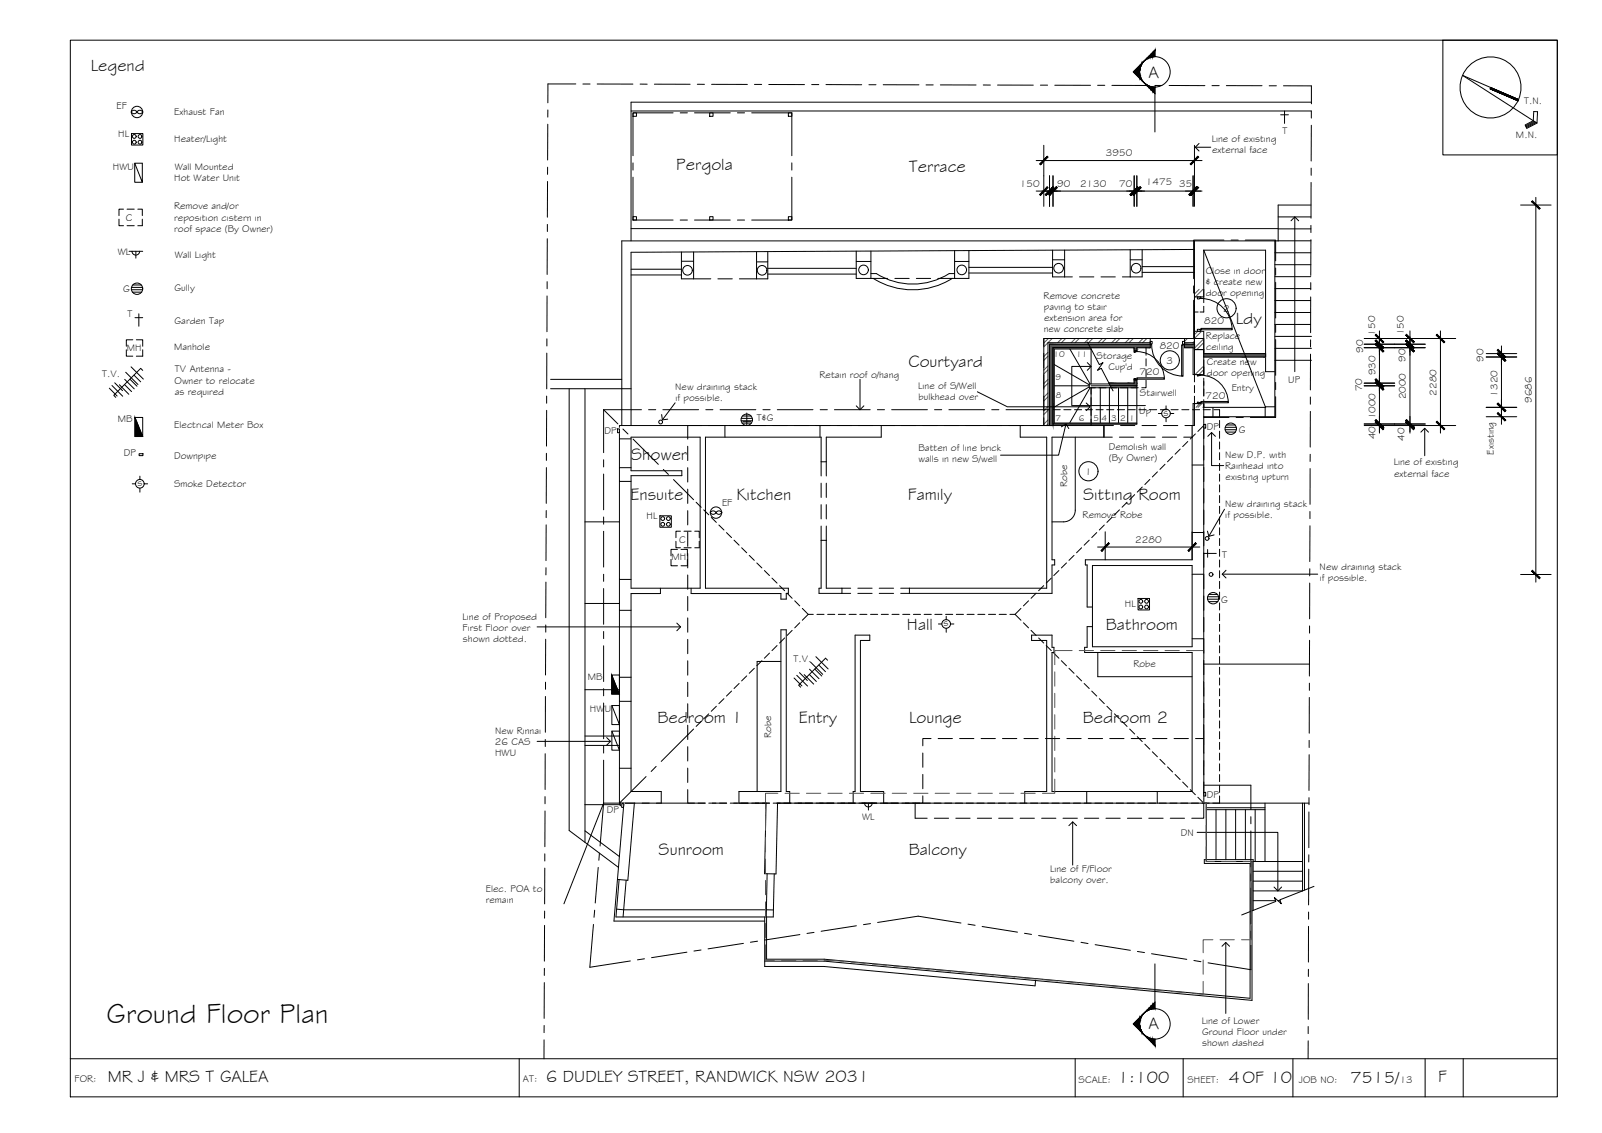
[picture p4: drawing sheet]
<svg xmlns="http://www.w3.org/2000/svg" width="420mm" height="297mm" viewBox="0 0 420 297" stroke-linecap="round" stroke-linejoin="round" font-family="sans-serif">
<!-- layer: BORDER -->
<g fill="none" stroke="#000" stroke-width=".26">
<path d="M18.4 10.5h390v277.1h-390zM378.4 10.5h30v30.1h-30zM390.8 23.3l7.3 3.2M398.3 26.1l-14.7-6.3 19.5 12.5 .2-3-1-.1-.2 2.5-2.1 1.1 .4 .8 2.7-1.3M402.4 31.8l-2.3 1.2M402.6 32l-2.4 1.2M402.9 32.1l-2.6 1.3M18.4 277.6h390M136.2 277.6v10M282 277.6v10M310.3 277.6v10M339.1 277.6v10"/>
<path d="M373.8 277.6v10M383.8 277.6v10"/>
<circle cx="390.9" cy="22.9" r="8"/>
</g>
<!-- layer: EXISTING -->
<g fill="none" stroke="#000" stroke-width=".26">
<path d="M165.5 29.1h178.4M166 29.6h.9v.9h-.9zM186.1 29.6h.9v.9h-.9zM206.8 29.6h.9v.9h-.9zM343.9 26.8h-178.4v36.4M165.5 59.9h169.7M166 56.8h.9v.9h-.9zM186.1 56.8h.9v.9h-.9zM206.8 56.8h.9v.9h-.9zM335.2 56.9h8.6M343.8 53.8h-8.6v9.4M165.5 72.1h13.2"/>
<path d="M165.5 70.6h13.2M178.7 66.1v7h7.7M178.7 68.5h3.2M181.9 66.1v7M188.3 73.1h3.8M198.4 66v7.1M198.4 68.7h3M201.4 66v7.1h-7.5M201.4 71.9h23.2M201.4 70.4h23.2M224.6 65.8v7.2h8.2M224.6 68.6h3.8"/>
<path d="M228.4 71.7h1.4a17.9 17.9 0 0 0 19.2 0h1.4M228.4 65.8v7.2M229 73a19.4 19.4 0 0 0 20.8 0M234.7 73h3.7M240.3 73h3.8M250.4 65.7v7.3M250.4 68.6h3.7M254.1 65.7v7.3h-8.1M254.1 71.6h22M254.1 70.1h22M276.1 65.6v7h5.1M276.1 68.1h3.1"/>
<path d="M279.2 65.6v7M283.1 72.6h3.8M288.8 72.6h3.7M296.4 65.5v7.1M296.4 68.1h3.2M299.6 65.5v7.1h-5.2M299.6 71.4h13.7M299.6 69.9h13.7M313.3 63.2v15.9M313.3 65.4l-147.8 .7v45.5M315.7 79.3v-13.7h16.2v31.8h2.5M334.4 63.2v46.1h-18.7v101.3"/>
<path d="M334.4 66.3h9.4M334.4 69.4h9.4M334.4 72.5h9.4M334.4 75.7h9.4M334.4 78.8h9.4M335.2 60h8.6M343.8 63.1l-180.7 .1v48.4M144.4 99.5h18.7M313.3 91.6h2.4v6.6M313.3 80v1.9M313.3 82.8v1.9M313.3 85.6v14.5"/>
<path d="M313.3 81.8h.9M315.7 80.3v1.5h-1M315.7 99.2v1.8M334.4 94.5h9.6M334.4 81.9h9.4M334.4 85.1h9.3M334.4 88.2h9.6M334.4 91.3h9.6M144.4 101.9h21.1M149.3 101.9v115.8l12.9 9.7M153.4 101.9v118.9M162.5 115.1h3"/>
<path d="M165.5 114.6h18.1v39.6h-18.1v-29.5h13.3v-1.3h-13.3zM190.1 111.6v3M215.1 111.6v3M231.1 111.6v3h-14.4v10.2M267.6 111.6v3h6.9v39.6h-38.3M282 114.6v19.2a3.1 3.1 0 0 1-3 3M289.5 111.6v3M291.7 114.6h-15.8v32.2h.7v1.3h-.7v7.5h-39.7M292 111.6h-129.5v99h10.9v-3.1h-7.9v-51.9h7.7v-1.4M293.6 114.6h3.7M293.9 111.6h3.7M299.2 114.6h3.8"/>
<path d="M299.5 111.6h3.8M304.8 114.6h3.8M305.1 111.6h3.8M310.5 114.6h2.2v32.2h-28v1.3h.4v11h1.4M313.3 101.1v1.8M313.3 103.9v7.7h-2.5M315.7 104.8v2l18.7-.1M315.7 102v1.9M318.1 106.8v2.5M331.8 106.8v2.5M153.4 136.8h9.1M162.5 122.6h3"/>
<path d="M162.5 126.2h3M215.4 124.8v-10.2h-30.4v39.6h21.8v1.4h-.6v1.5h-1.4v-1.5h-23.5v-1.4M215.4 137.9v16.3h-.6v1.4h8.3M215.4 126.7v3.7M215.4 132.3v3.8M215.4 121.1h1.3M216.7 126.7v3.7M216.7 132.3v3.8M216.7 137.9v16.3h6.4M275.9 136.8h3.1M312.7 121.9h3M312.7 139.6h3"/>
<path d="M153.4 158.2h9.1M162.5 151.9h3M215.4 141.7h1.3M220.8 154.2v1.4M225 154.2h3.7M225 155.6h3.7M230.6 154.2h3.8M230.6 155.6h3.8M238.5 154.2v1.4M286.5 148.3h26.2v21.3h-26.2zM312.7 150.6h3M162.5 160h3"/>
<path d="M162.5 177.6h3M204.8 173.4h-6.2v34.1M286.5 164.3h-1.4v5.4h-.6v1.4h28.2v36.4h-36.8v-36.4h.5v-1.4h-.5v-3.2h-5.3v1.4h3.9v39.6h-5.7v3.1M287.9 171.1v6.3h24.8M312.7 167.5h3M315.7 174.1h27.7M153.4 180.8h9.1M153.4 193h9.1M153.4 195.4h9.1M162.5 183.9h3M153.4 211h10.2M153.4 217.8l9 6.8"/>
<path d="M162.5 211l1 .7M162.5 201.4h3M163.6 210.6l-2.6 30.9h39.6M166.4 210.6l-1.7 20.2-2.8-.2M207.1 210.6v-3.1h-.9v-42.4h-1.4v42.4h-11v3.1h7.1l-.4 18.5h3l.4-18.5h139.4M223.8 210.6v-3.1h.5v-41h3.8v1.4h-2.4v39.6h6.1v3.1M285 207.5v3.1M303.5 207.5v3.1M316.4 210.6v15.3h12v36.4l-112.3-10.3h-15.5M316.4 211.8h15.4M316.4 212.3h15.4M318.9 212.3v13.1"/>
<path d="M321.5 212.3v13.1M324.1 212.3v13.1M326.6 212.3v13.1M329.2 212.3v13.6M331.8 210.6v15.3M341.6 210.6v23h-12.9M342.1 210.6v22.8M161.7 238.4l1.9 .1 39.2 .1M164.2 230.8l-.8 9.6M201.2 229.1l-.2 11.3M203.1 229.1l-.3 11.3h-41.2l.8-9.8M328.7 238.7v-13.3h-12.8v1h12v35.3l-111.7-10.2h-15.2v-11.1"/>
<path d="M328.7 225.9h12.9M328.7 228.4h12.9M328.7 231h12.9M328.7 236.1h5.8M335.1 236.1h.6M200.6 240.4v13h15.5l55.4 5.1 .1-1.4"/>
<circle cx="180.3" cy="70.9" r="1.26"/>
<circle cx="199.9" cy="70.9" r="1.26"/>
<circle cx="226.5" cy="70.8" r="1.26"/>
<circle cx="252.2" cy="70.8" r="1.26"/>
<circle cx="277.6" cy="70.3" r="1.26"/>
<circle cx="298" cy="70.3" r="1.26"/>
</g>
<!-- layer: NEWWORK -->
<g fill="none" stroke="#000" stroke-width=".26">
<path d="M313.3 75.9v15.7M315.7 75.9v1.9h-2.4M273.8 88.9v22.7h2.4v-20.4M273.8 88.7h41.9M276.9 88.7h-3.1v2.1M297.5 92.1h.7M300.6 99.7v2h-1.1M300.6 91.2v1.9M300.6 94.1v1.8M300.6 96.9v1.9M301.7 88.9v2.3h-3.5v.8h-.7v-.8h-21.3M301.7 89.8h-26.8v21.8"/>
<path d="M301.7 90.2h-26.4v21.4M310.7 88.7v2.5h2.2v7h2.8v-3.8M310.7 89.8h2.6M310.7 90.2h2.6M313.3 86.9h2.4v6.7h16.2M315.7 92.7h16.2M315.7 100v3.7M180.4 117v3.7M183.9 111.6h-3.5v3.5M185.8 111.6h3.8M191.4 111.6h3.8M197.1 111.6h3.7"/>
<path d="M202.7 111.6h3.7M208.3 111.6h3.8M213.9 111.6h3.8M219.6 111.6h3.7M225.2 111.6h3.7M230.8 111.6h3.8M236.4 111.6h3.8M242.1 111.6h3.7M247.7 111.6h3.7M253.3 111.6h3.8M258.9 111.6h3.8M264.6 111.6h3.7"/>
<path d="M273.8 109.5v2.1h-3.6M276.2 111.2h22M286.2 104.3v1.8M286.2 107.1v1.8M286.2 109.9v1.7M287.3 101.7h-1.1v1.6M288.2 101.7h1.9M290.9 100.4h6.6v-.8h.7v1.5h-7M291 101.7h1.9M293.8 101.7h1.9M295.8 106.3h.1M296.6 101.7h1.9"/>
<path d="M315.7 105.8h-2.8v5.8M315.7 105.6v3.8M315.7 111.2v3.8M315.7 116.9v3.7M180.4 122.6v3.8M180.4 128.2v3.8M180.4 133.9v3.7M180.4 139.5v3.7M315.7 122.5v3.7M315.7 128.1v3.8M315.7 133.7v3.8M315.7 139.4v3.7"/>
<path d="M180.4 145.1v3.8M180.4 150.7v3.8M180.4 156.4v3.7M315.7 145v3.7M315.7 150.6v3.8M315.7 156.2v3.8M180.4 162v3.7M180.4 167.6v3.8M180.4 173.2v3.8M180.4 178.9v3.7M315.7 161.9v3.7M315.7 167.5v3.7"/>
<path d="M315.7 173.1v3.8M315.7 178.7v3.8M180.4 184.5v3.7M180.4 190.1v3.8M180.4 195.8v3.7M242 197.4v3.8M244.2 193.6h-2.2v1.9M246 193.6h3.8M251.7 193.6h3.7M257.3 193.6h3.8M262.9 193.6h3.8M268.5 193.6h3.8"/>
<path d="M274.2 193.6h3.7M279.8 193.6h3.8M285.4 193.6h3.8M291 193.6h3.8M296.7 193.6h3.7M302.3 193.6h3.8M307.9 193.6h3.8M315.7 190v3.6h-2.2M315.7 184.4v3.7M315.7 193.6v3.9M315.7 199.4v3.7M180.4 207v3.6h4.5"/>
<path d="M180.4 201.4v3.7M186.8 210.6h3.8M192.4 210.6h3.8M198.1 210.6h3.7M203.7 210.6h3.7M209.3 210.6h3.8M214.9 210.6h3.8M220.6 210.6h3.7M226.2 210.6h3.7M231.8 210.6h3.8M240 210.6v3.9h3.2M242 208.7v1.9h-4.6"/>
<path d="M242 203v3.8M245.1 214.5h3.7M250.7 214.5h3.7M256.3 214.5h3.8M261.9 214.5h3.8M267.6 214.5h3.7M273.2 214.5h3.7M278.8 214.5h3.8M284.4 214.5h3.8M290.1 214.5h3.7M295.7 214.5h3.7M301.3 214.5h3.8"/>
<path d="M306.9 214.5h3.8M315.7 210.6v3.9h-3.1M315.7 205v3.8"/>
</g>
<!-- layer: HATCH -->
<g fill="#545454" stroke="#545454" stroke-width=".26">
<path d="M313.1 90.2l.2 .2zM313.1 90.2l.2 .2z"/>
<path d="M310.7 90.2l2.4 .2v-.2zM310.7 90.2l2.4 .2h-2.4z"/>
<path d="M313.1 90.4l.2 .8v-.8zM313.1 90.4l.2 .8h-.2z"/>
<path d="M310.7 90.4l2.4 .8v-.8zM310.7 90.4l2.4 .8h-2.4z"/>
<path d="M275.3 90.2l26.4 1v-1zM275.3 90.2l26.4 1h-26.4z"/>
<path d="M297.5 91.2l.7 .3v-.3zM297.5 91.2l.7 .3h-.7z"/>
<path d="M297.5 91.5l.7 .5v-.5zM297.5 91.5l.7 .5h-.7z"/>
<path d="M297.5 99.6l.7 .8v-.8zM297.5 99.6l.7 .8h-.7z"/>
<path d="M295.8 100.4l2.4 .3v-.3zM295.8 100.4l2.4 .3h-2.4z"/>
<path d="M290.9 100.4l4.9 .3v-.3zM290.9 100.4l4.9 .3h-4.8z"/>
<path d="M291 100.7l7.2 .4v-.4zM291 100.7l7.2 .4h-7z"/>
<path d="M275.3 91.2l.9 16.1v-16.1zM275.3 91.2l.9 16.1h-.9z"/>
<path d="M275.3 107.3l.9 4.3v-4.3zM275.3 107.3l.9 4.3h-.9z"/>
<path d="M326.4 92.7l5.5 .9v-.9zM326.4 92.7l5.5 .9h-5.2z"/>
<path d="M315.7 92.7l11 .9-.3-.9zM315.7 92.7l11 .9h-11z"/>
</g>
<!-- layer: STAIRS -->
<g fill="none" stroke="#000" stroke-width=".26">
<path d="M276.5 95.6l9.2 5.3M280.6 91.5l5.3 9.2M286 91.2h-9.8v20h22v-10.1h-12M276.5 101.1h9.2M281.1 106.3h19.3M285.7 101.4l-9.2 5.3M285.9 101.7l-5.3 9.1M286.2 100.7v-9.2h-9.7v19.4h21.7M286.2 101.7v9.1M288.6 101.7v9.1M291 100.7h-5.3v1h12.5M291 101.7v9.1"/>
<path d="M293.4 101.7v9.1M295.8 101.7v9.1"/>
</g>
<!-- layer: HATCH -->
<g fill="none" stroke="#545454" stroke-width=".26">
<path d="M314.5 75.9l-1.2 1.2M315.5 75.9l-2 1.9M274.9 92.4l-1.1 1.1M274.9 95.9l-1.1 1.1M274.9 99.5l-1.1 1.1M274.9 93.4l-1.1 1.1M274.9 96.9l-1.1 1.1M275 88.7l-1.2 1.2M276 88.7l-2.2 2.2M278.5 88.7l-1.1 1.1M279.5 88.7l-1.1 1.1M282.1 88.7l-1.1 1.1"/>
<path d="M283 88.7l-1.1 1.1M285.6 88.7l-1.1 1.1M286.6 88.7l-1.1 1.1M289.1 88.7l-1.1 1.1M290.1 88.7l-1.1 1.1M292.7 88.7l-1.1 1.1M293.7 88.7l-1.1 1.1M296.2 88.7l-1.1 1.1M297.2 88.7l-1.1 1.1M299.8 88.7l-1.1 1.1M300.8 88.7l-1.1 1.1M311.4 88.7l-.7 .8"/>
<path d="M313.3 89.4l-.4 .4M314.1 86.9l-.8 .8M315.1 86.9l-1.8 1.8M315.4 96.2l-2 2M315.7 96.9l-1.3 1.3M315.7 88.8l-2.4 2.5M315.7 89.8l-1.8 1.8M274.9 103l-1.1 1.1M274.9 106.6l-1.1 1.1M274.9 110.1l-1.1 1.1M274.9 100.5l-1.1 1.1M274.9 104l-1.1 1.1"/>
<path d="M274.9 107.6l-1.1 1.1M274.9 111.1l-.5 .5M313.4 105.8l-.1 .2M314.7 105.8l-1 1M315.2 105.8l-1 1M315.7 106.6l-.2 .2"/>
</g>
<!-- layer: SERVICES -->
<g fill="none" stroke="#000" stroke-width=".26">
<path d="M34.5 35h3v3h-3zM34.6 29.1a.86 .86 0 0 1 1.3 .3 .86 .86 0 0 1-1.5 0zM35.9 29.4a.86 .86 0 0 1 1.5 0M35.9 29.4a.86 .86 0 0 0 1.5 0M335.9 30.1h2M336.9 29.1v3.3M31.2 57.5v1.7h1.2M32.4 54.8h-1.2v1.7M33.3 54.8h1.9M33.3 59.2h1.9M35.3 42.8l2 5v-5h-2v5h2M36.1 54.8h1.2v1.7"/>
<path d="M37.3 57.5v1.7h-1.2M33.9 65.9h3.5M34.5 76h2.9M34.5 75.3h2.9M34.6 65.9a1.01 1.01 0 0 0 1 1 1.01 1.01 0 0 0 1-1M34.7 76.6h2.5M34.8 74.7h2.2M35.6 65.9v1.8M32.7 99.5l2.5 2.5M33 97.6l3.2 3.2M33.1 91.7v1.7h1.7M34.1 99.4l1.8 1.9"/>
<path d="M34.4 96.2l3.2 3.2M34.8 89.1h-1.7v1.7M35.1 98.4l1.8 1.7M35.4 83.3h2M35.8 89.1h1.6v1.7M36.4 82.3v3.2M37.4 97.1l-.5-.5-7.1 7 .6 .6M37.4 91.7v1.7h-1.6M28.7 101.8l2 2M29.4 101.1l2.8 2.8M30.1 100.4l2 2M31.3 100.9l2.5 2.5"/>
<path d="M32.7 100.8l1.8 1.9M35.4 109.4v5h2l-2-5h2v5M36.5 118.9h1v.6h-1zM162 112.5h.5v.9h-.5zM194.4 110.3h2.9M194.4 109.7h2.9M194.6 110.9h2.5M194.7 109.1h2.3M194.8 110.5h2.1M195.9 108.3v3.3M303.8 108.4h.9M305.8 106.4v.9"/>
<path d="M305.8 109.5v1.1M306.9 108.4h1M315.7 111.2h.5v1.1h-.5zM321.3 112.7h3M321.4 112h2.9M321.6 113.3h2.4M321.7 111.4h2.2M34.7 126.8h.9M36.7 124.8v.9M36.7 128v1M37.8 126.8h.9M173.1 135.2h3v3h-3z"/>
<path d="M178.5 139.3h-1.2v1.7M179.4 139.3h1.9M182.2 139.3h1.2v1.7M186.5 134.1a.86 .86 0 0 1 1.3 .3 .86 .86 0 0 1-1.5 0zM187.8 134.4a.86 .86 0 0 1 1.5 0M187.8 134.4a.86 .86 0 0 0 1.5 0M176 146.7v1.6h1.7M177.3 141.9v1.7h1.2M177.7 144h-1.7v1.7M178.6 144h1.7v1.7M179.4 143.6h1.9M180.3 146.7v1.6h-1.7"/>
<path d="M183.4 141.9v1.7h-1.2M298.5 156.9h3v3h-3zM315.7 145.1h3.3M316.7 157.1h3M316.7 144.1v2M316.7 156.5h2.9M317 157.7h2.4M317.1 155.8h2.2M160.4 177v5h2l-2-5h2.1v5M208.3 177.8l2 2M209 177.1l2.8 2.8M209.7 176.4l2 2"/>
<path d="M210.9 176.9l2.5 2.5M212.3 176.8l1.8 1.9M212.3 175.4l2.5 2.5M212.6 173.6l3.2 3.2M213.7 175.4l1.8 1.8M214 172.2l3.2 3.2M214.7 174.3l1.8 1.8M217.1 173.1l-.6-.5-7 7 .5 .6M246.1 163.6h.9M248.2 161.6v.9M248.2 164.7v1.1M249.3 163.6h.9"/>
<path d="M160.5 185l2 5v-5h-2v5h2M160.5 191.7l2 5v-5h-2v5h2M158.3 210.6l-10.4 26.4M163.1 210.7h.5l-.1 1h-.5zM226 210.6h3.6M226.7 210.5a1.01 1.01 0 0 0 1 1.1 1.01 1.01 0 0 0 1.1-1.1M227.8 210.6v1.8M315.7 207.7h.5v1h-.5z"/>
<circle cx="35.2" cy="35.8" r=".5"/>
<circle cx="35.2" cy="37.3" r=".5"/>
<circle cx="35.9" cy="29.4" r="1.49"/>
<circle cx="36.7" cy="35.8" r=".5"/>
<circle cx="36.7" cy="37.3" r=".5"/>
<circle cx="35.9" cy="75.7" r="1.49"/>
<circle cx="173.3" cy="110.6" r=".5"/>
<circle cx="195.9" cy="110" r="1.49"/>
<circle cx="305.8" cy="108.4" r="1.13"/>
<circle cx="322.8" cy="112.4" r="1.49"/>
<circle cx="36.7" cy="126.8" r="1.13"/>
<circle cx="173.8" cy="137.5" r=".5"/>
<circle cx="173.8" cy="136" r=".5"/>
<circle cx="175.3" cy="137.5" r=".5"/>
<circle cx="175.3" cy="136" r=".5"/>
<circle cx="187.8" cy="134.4" r="1.49"/>
<circle cx="299.2" cy="159.1" r=".5"/>
<circle cx="299.2" cy="157.7" r=".5"/>
<circle cx="300.7" cy="157.7" r=".5"/>
<circle cx="300.7" cy="159.1" r=".5"/>
<circle cx="316.6" cy="141.2" r=".5"/>
<circle cx="317.6" cy="150.6" r=".5"/>
<circle cx="318.2" cy="156.8" r="1.49"/>
<circle cx="248.2" cy="163.6" r="1.13"/>
</g>
<path d="M35.4 109.4l2 5h-2zM160.4 177l2 5h-2z" fill="#000" stroke="#000" stroke-width=".26"/>
<!-- layer: MASK -->
<g fill="#fff" stroke="#fff" stroke-width=".26">
<path d="M36.5 118.9l1 .6v-.6zM36.5 118.9l1 .6h-1z"/>
<path d="M315.7 111.2v1.1l.5-1.1zM316.2 111.2v1.1h-.5z"/>
<path d="M315.7 207.7v1l.5-1zM316.2 207.7v1h-.5z"/>
<path d="M163.6 210.7l-.6 1h.5zM163.1 210.7h.5l-.6 1z"/>
<path d="M162 112.5v.9l.5-.9zM162.5 112.5v.9h-.5z"/>
<path d="M309.9 90.4h.4l-.4 8.2zM310.3 90.4l-.4 8.2h.4z"/>
<path d="M314.9 86.1v.4l8.2-.4zM314.9 86.5l8.2-.4v.4z"/>
<path d="M314.9 105.3l7.2 .3h-7.2zM314.9 105.3l7.2 .3v-.3z"/>
<path d="M298.2 99.1l7.2 .3h-7.2zM298.2 99.1l7.2 .3v-.3z"/>
</g>
<!-- layer: ROOFPLAN EXIST. -->
<g fill="none" stroke="#000" stroke-width=".26">
<path d="M176.5 29.6h-10.5v11.2M178.4 29.6h1.9M182.1 29.6h9.4M193.4 29.6h1.9M197.2 29.6h10.5v11.2M166 46.5v11.2h10.5M166 42.7v1.9M178.4 57.7h1.9M182.1 57.7h9.4M193.4 57.7h1.9M207.7 46.5v11.2h-10.5M207.7 42.7v1.9"/>
<path d="M158.3 107.4h9.9M158.3 107.4v11.3M158.3 107.4l3.8 3.7M163.4 112.5l1.3 1.3M166 115.1l6.7 6.6M170.1 107.4h1.9M173.8 107.4h9.4M185.1 107.4h1.9M188.9 107.4h9.3M200.1 107.4h1.9M203.9 107.4h9.3M215.1 107.4h1.9"/>
<path d="M218.8 107.4h9.4M230.1 107.4h1.9M233.9 107.4h9.3M245.1 107.4h1.9M248.9 107.4h9.3M260.1 107.4h1.9M263.8 107.4h11.5M276.2 107.4h1.9M279 107.4h1.9M281.8 107.4h1.9M284.6 107.4h1.9M287.5 107.4h1.8"/>
<path d="M290.2 107.4h1.9M293.1 107.4h1.8M295.9 107.4h1.9M298.7 107.4h1.9M301.5 107.4h1.9M304.3 107.4h1.9M307.1 107.4h1.9M307.5 119.7l-1.3 1.4M309.5 117.7l-1.3 1.4M310 107.4h1.8M311.5 115.8l-1.3 1.3M312.7 107.4h1.9"/>
<path d="M313.5 113.8l-1.3 1.3M315.6 107.4h1.8M315.7 111.6l-1.5 1.5M318.4 107.4h1.5v1.9M319.9 110.2v1.9M319.9 113v1.9M319.9 115.9v1.8M319.9 118.7v1.8M158.3 120.5v1.9M158.3 124.3v9.4M158.3 135.5v1.9M158.3 139.3v9.4"/>
<path d="M174 123.1l1.3 1.3M176.6 125.7l5.3 5.3M182.6 131.7l1.3 1.3M184.6 133.7l1.3 1.3M186.5 135.7l1.4 1.3M188.5 137.6l1.4 1.4M190.5 139.6l1.4 1.3M287.6 139.6l-1.3 1.3M289.6 137.6l-1.3 1.4M291.6 135.7l-1.3 1.3M293.6 133.7l-1.3 1.3M295.6 131.7l-1.3 1.3"/>
<path d="M297.6 129.7l-1.3 1.3M299.6 127.7l-1.3 1.3M301.6 125.7l-1.3 1.3M303.6 123.7l-1.4 1.3M305.5 121.7l-1.3 1.4M319.9 121.5v1.9M319.9 124.3v1.9M319.9 127.1v1.9M319.9 129.9v1.9M319.9 132.7v1.9M319.9 135.5v1.9M319.9 138.4v1.8"/>
<path d="M158.3 150.6v1.8M158.3 154.3v9.4M192.5 141.6l1.4 1.3M194.5 143.6l1.3 1.3M196.5 145.6l1.3 1.3M198.5 147.6l1.3 1.3M200.5 149.6l1.3 1.3M202.5 151.6l1.3 1.3M204.5 153.6l1.3 1.3M206.4 155.5l1.4 1.4M208.4 157.5l1.3 1.3M210.4 159.5l1.6 1.6"/>
<path d="M267.8 159.5l-1.6 1.6M269.8 157.5l-1.4 1.3M271.7 155.5l-1.3 1.4M273.7 153.5l-1.3 1.4M275.7 151.6l-1.3 1.3M277.7 149.6l-1.3 1.3M279.7 147.6l-1.3 1.3M281.7 145.6l-1.3 1.3M283.7 143.6l-1.4 1.3M285.7 141.6l-1.4 1.3M319.9 141.2v1.8M319.9 144v1.9"/>
<path d="M319.9 146.8v1.9M319.9 149.6v1.9M319.9 152.4v1.9M319.9 155.2v1.9M319.9 158v1.9M158.3 165.6v1.8M158.3 169.3v9.4M193.9 179.2l-1.4 1.3M195.8 177.2l-1.3 1.3M197.8 175.2l-1.3 1.3M199.8 173.2l-1.3 1.3M201.8 171.2l-1.3 1.4"/>
<path d="M203.8 169.2l-1.3 1.4M205.8 167.3l-1.3 1.3M207.8 165.3l-1.4 1.3M209.7 163.3l-1.3 1.3M212 161.1l-1.6 1.5M212 161.1h1.3M214.3 161.1h1.8M217.1 161.1h1.8M219.9 161.1h1.8M222.7 161.1h1.9M225.5 161.1h1.9M228.3 161.1h1.9"/>
<path d="M231.1 161.1h1.9M233.9 161.1h1.9M236.8 161.1h1.8M239.6 161.1h1.8M242.4 161.1h1.8M245.2 161.1h1.9M248 161.1h1.9M250.8 161.1h1.9M253.6 161.1h1.9M256.4 161.1h1.9M259.3 161.1h1.8M262.1 161.1h1.8"/>
<path d="M264.9 161.1h1.3M266.2 161.1l1.6 1.5M268.4 163.3l1.4 1.3M270.4 165.3l1.3 1.3M272.4 167.3l1.3 1.3M274.4 169.2l1.3 1.4M276.4 171.2l1.3 1.4M278.4 173.2l1.3 1.4M280.4 175.2l1.3 1.3M282.3 177.2l1.4 1.3M284.3 179.2l1.4 1.3M319.9 160.9v1.8"/>
<path d="M319.9 163.7v1.9M319.9 166.5v1.9M319.9 169.3v1.9M319.9 172.1v1.9M319.9 174.9v1.9M319.9 177.7v1.9M158.3 180.5v1.9M158.3 184.3v9.4M158.3 195.6v1.8M158.3 199.3v11.3M181.9 191.1l-8.5 8.5M183.9 189.1l-1.3 1.4"/>
<path d="M185.9 187.1l-1.3 1.4M187.9 185.2l-1.4 1.3M189.9 183.2l-1.4 1.3M191.9 181.2l-1.4 1.3M286.3 181.2l1.3 1.3M288.3 183.2l1.3 1.3M290.3 185.2l1.3 1.3M292.3 187.1l1.3 1.4M294.3 189.1l1.3 1.4M296.3 191.1l1.3 1.3M298.3 193.1l1.3 1.3M300.3 195.1l1.3 1.3"/>
<path d="M302.2 197.1l1.4 1.3M304.2 199.1l1.3 1.3M319.9 180.5v1.9M319.9 183.4v1.8M319.9 186.2v1.9M319.9 189v1.9M319.9 191.8v1.9M319.9 194.6v1.9M319.9 197.4v1.9M158.3 210.6h8.2M158.3 210.6l-.9 11.2M168.4 210.6h1.9"/>
<path d="M169.4 203.6l-6.9 7M172.1 200.9l-1.3 1.4M172.2 210.6h9.9M183.1 210.6h1.9M185.9 210.6h1.9M188.7 210.6h1.9M191.5 210.6h1.9M194.3 210.6h1.9M197.2 210.6h1.8M200 210.6h1.8M202.8 210.6h1.8M205.6 210.6h1.9"/>
<path d="M208.4 210.6h1.9M211.2 210.6h1.9M214 210.6h1.9M216.8 210.6h1.9M219.7 210.6h1.8M222.5 210.6h1.8M225.3 210.6h1.8M228.1 210.6h1.9M230.9 210.6h1.9M233.7 210.6h1.9M236.5 210.6h1.9M239.3 210.6h1.9"/>
<path d="M242.2 210.6h1.8M245 210.6h1.8M247.8 210.6h1.8M250.6 210.6h1.9M253.4 210.6h1.9M256.2 210.6h1.9M259 210.6h1.9M261.8 210.6h1.9M264.7 210.6h1.8M267.5 210.6h1.8M270.3 210.6h1.8M273.1 210.6h1.9"/>
<path d="M275.9 210.6h1.9M278.7 210.6h1.9M281.5 210.6h1.9M284.3 210.6h1.9M287.2 210.6h1.8M290 210.6h1.8M292.8 210.6h1.8M295.6 210.6h1.9M298.4 210.6h1.9M301.2 210.6h1.9M304 210.6h1.9M306.2 201.1l1.3 1.3"/>
<path d="M306.8 210.6h1.9M308.2 203l1.3 1.4M309.7 210.6h1.8M310.2 205l1.3 1.4M312.2 207l1.3 1.4M312.5 210.6h1.8M314.2 209l1.5 1.6M315.3 210.6h1.8M315.7 205.9h12.4v6.3M319.9 208.7v1.9h-1.8M319.9 200.3v1.8M319.9 203.1v1.8"/>
<path d="M319.9 205.9v1.8M328.1 214.1v1.9M328.1 217.9v9.3M156 238.6l-.2 1.9M156.9 227.4l-.8 9.3M157.2 223.7l-.1 1.8M328.1 229.1v1.9M328.1 232.9v9.3M155.6 242.4l-.9 11.2 10.6-1.7M169 251.4l-1.8 .2M180.2 249.6l-9.3 1.5M183.9 249.1l-1.9 .2"/>
<path d="M195 247.3l-9.3 1.5M198.7 246.8l-1.9 .2M209.8 245l-9.3 1.5M213.5 244.4l-1.8 .3M224.6 242.7l-9.2 1.5M228.3 242.1l-1.8 .3M230.2 241.8l10.6-1.6 11.2 1.8M253.9 242.3l1.8 .3M257.6 242.9l9.3 1.5M268.7 244.7l1.8 .3M272.4 245.3l9.3 1.5M283.5 247.1l1.9 .3"/>
<path d="M287.2 247.7l9.3 1.4M298.3 249.4l1.9 .3M302 250l9.3 1.5M313.1 251.8l1.9 .3M328.1 244.1v1.9M328.1 247.9v6.3l-11.3-1.8"/>
</g>
<!-- layer: BOUNDARY -->
<g fill="none" stroke="#000" stroke-width=".26">
<path d="M143.7 32.6l-.1 9.3M143.7 28.8v1.9M151 22h-7.3v5M152.9 22h1.9M156.6 22h9.4M167.9 22l1.8 .1M171.6 22.1h9.4M182.9 22.1h1.8M186.6 22.1h9.4M197.9 22.1h1.9M201.6 22.2h9.4M212.9 22.2h1.8"/>
<path d="M216.6 22.2h9.4M227.9 22.2h1.9M231.6 22.2h9.4M242.9 22.3h1.9M246.6 22.3h9.4M257.9 22.3h1.8M261.6 22.3h9.4M272.9 22.3h1.9M276.6 22.3l9.4 .1M287.9 22.4h1.9M291.6 22.4h9.4M302.9 22.4h1.8"/>
<path d="M306.6 22.4l9.4 .1M317.9 22.5h1.9M321.6 22.5h9.4M332.9 22.5h1.9M336.6 22.5h7.3M343.9 29.1v1.9M343.9 32.8v9.4M343.9 22.5v4.7M143.6 58.8v1.9M143.6 47.6v9.4M143.6 43.8v1.9M343.8 59.1v1.9"/>
<path d="M343.9 47.8l-.1 9.4M343.9 44.1v1.9M143.5 77.6v9.4M143.5 73.8v1.9M143.5 62.6v9.4M343.8 77.8l-.1 9.4M343.8 74.1v1.9M343.8 62.8v9.4M143.4 92.6v9.4M143.4 88.8v1.9M343.7 92.9v9.3M343.7 89.1v1.9"/>
<path d="M143.3 118.8v1.9M143.4 107.6l-.1 9.4M143.4 103.8v1.9M343.6 119.1v1.9M343.7 107.9l-.1 9.3M343.7 104.1v1.9M143.2 137.6v9.4M143.3 133.9l-.1 1.8M143.3 122.6v9.4M343.6 137.9l-.1 9.3M343.6 134.1v1.9M343.6 122.8v9.4"/>
<path d="M143.2 152.6l-.1 9.4M143.2 148.8v1.9M343.5 152.9v9.3M343.5 149.1v1.9M143.1 178.9v1.8M143.1 167.6v9.4M143.1 163.8v1.9M343.4 179.1v1.9M343.5 167.9l-.1 9.3M343.5 164.1v1.9M143 197.6v9.4M143 193.9v1.8"/>
<path d="M143.1 182.6l-.1 9.4M343.4 197.9l-.1 9.3M343.4 194.1v1.9M343.4 182.9v9.3M142.9 212.6v9.4M142.9 208.8v1.9M343.3 212.9v9.3M343.3 209.1v1.9M142.8 238.9v1.8M142.9 227.6l-.1 9.4M142.9 223.9v1.8M343.2 239.1v1.9"/>
<path d="M343.2 227.9v9.4M343.3 224.1l-.1 1.9M142.8 257.6l-.1 9.4M142.8 253.9v1.8M142.8 242.6v9.4M343.1 257.9v9.3M343.2 254.1l-.1 1.9M343.2 242.9v9.3M142.7 272.6v5M142.7 268.9v1.8M343.1 272.9v4.7M343.1 269.1v1.9"/>
</g>
<!-- layer: 0.13 -->
<path d="M314.9 78.2a8.2 8.2 0 0 1 8.2 8.2M315.7 65.6l16.2 41.2M285.2 89.7l3.1 5.9 1-.5-1.4 2 .9-.5 3.1 5.9M298.2 92.2a7.2 7.2 0 0 1 7.2 7.2M302.1 90.4a8.2 8.2 0 0 0 8.2 8.2M314.9 98.4a7.2 7.2 0 0 1 7.2 7.2M344.6 232.4l-9 3.5 .4 1-1.8-1.6 .4 1-8.9 3.6" fill="none" stroke="#000" stroke-width=".26"/>
<!-- layer: 0 -->
<g fill="none" stroke="#000" stroke-width=".26">
<path d="M313.5 38.6h4M314.5 37.6l-1 1 1 1M338.6 57.9l1-1 1 1M339.6 56.9v40.5M225.6 99.5v7.9M285.2 95.1l1 1-1 1M286.2 96.1h-5.1v10.1M173.5 108.7l.2 1.4 1.4-.2M177.1 105.6l-3.4 4.5M224.6 106.4l1 1 1-1M256.3 102.7l7.9 4h21.7M278.4 111.9l1.2-.7 .7 1.2"/>
<path d="M279.6 111.2l-2 8.1h-15.2M284.9 105.7l1 1-1 .9M316.8 114.4l1-1 1 1M317.8 113.4v8.7h3.1M372.6 113.3l1.1-1 1 1M373.7 112.3v7.2M316.7 139.2l.3 1.4 1.4-.4M321.1 133.5l-4.1 7.1M320.6 150.5h25M321.5 149.5l-.9 1 .9 1M140.9 164.4h37.6M177.5 163.4l1 1-1 1"/>
<path d="M140.9 194.4h19.2M159.1 193.4l1 1-1 1M280.3 216.5l1-1 1 1M281.3 215.5v11.3M314 218.2h21.1v15.4M334.1 232.6l1 1 1-1M320.5 248.1l1-1 1 1M321.5 247.1v18.6"/>
</g>
<!-- layer: EXISTING LOWER GRD -->
<g fill="none" stroke="#545454" stroke-width=".26">
<path d="M276.6 176.1v3.8M281.2 170.6h-4.6v3.7M283 170.6h3.8M288.7 170.6h3.7M294.3 170.6h3.8M299.9 170.6h3.8M305.5 170.6h3.8M311.2 170.6h4.5v2.2M315.7 174.6v3.8M276.6 181.8v3.7M276.6 187.4v3.7M276.6 193v3.8"/>
<path d="M276.6 198.6v3.8M315.7 180.2v3.8M315.7 185.9v3.7M315.7 191.5v3.8M315.7 197.1v3.8M200.8 213.9v3.8M200.8 219.6v3.7M204 208h-3.2v4.1M205.9 208h3.7M211.5 208h3.8M217.1 208h3.8M222.8 208h3.7"/>
<path d="M228.4 208h3.7M234 208h3.8M239.6 208h3.8M245.3 208h3.7M250.9 208h3.7M256.5 208h3.8M262.1 208h3.8M267.8 208h3.7M276.6 204.3v3.7h-3.2M315.7 208.4v2.2h.7v3.9M315.7 202.7v3.8M316.4 216.3v3.8"/>
<path d="M200.8 225.2v3.8M200.8 230.8v3.8M200.8 236.4v3.8M316.4 222v3.9h2.1M320.4 225.9h3.7M326 225.9h2.2v3.7M328.2 231.4v3.8M328.2 237.1v3.7M200.8 247.7v4.1h2.3M200.8 242.1v3.7M205 251.8h3.7M210.6 251.8h3.8"/>
<path d="M216.2 251.8l5.1 .2M223.2 252.2l3.7 .4M228.8 252.7l3.7 .4M234.4 253.3l3.7 .3M240 253.8l3.7 .3M245.6 254.3l3.7 .3M251.2 254.8l3.7 .3M256.8 255.3l3.7 .3M262.4 255.8l3.7 .4M268 256.3l3.7 .4M273.6 256.9l3.7 .3M279.2 257.4l3.7 .3"/>
<path d="M284.8 257.9l3.8 .3M290.4 258.4l3.7 .3M296 258.9l3.7 .3M301.6 259.4l3.7 .4M307.2 259.9l3.7 .4M315.6 257.3v3.4l-2.8-.3M315.6 251.7v3.7M318.1 246.4h-2.5v3.4M320 246.4h3.7M328.2 242.7v3.7h-2.6"/>
</g>
<!-- layer: NEWWORK -->
<path d="M313.3 91.6h2.4M331.9 92.7v.9M289.5 111.6v3M312.7 111.6v3" fill="none" stroke="#000" stroke-width=".3"/>
<!-- layer: DOORS -->
<path d="M314 77.8v.6l.9-.2v-.4M297.5 99.2l.7 .2v.2h-.7zM297.5 92h.7v.2l-.7 .1zM298.2 99.1h7.2v.3h-7.2zM301.7 89.5h.5l-.1 .9h-.4M309.9 90.4h.4v8.2h-.4zM310.7 89.5h-.6l.2 .9h.4M314 86.9v-.6l.9 .2v.4M314 98.2h.9v.2l-.9 .1zM314.9 86.1h8.2v.4h-8.2zM314 105.4l.9 .2v.2h-.9zM314.9 105.3h7.2v.3h-7.2z" fill="none" stroke="#000" stroke-width=".26"/>
<!-- layer: MASK -->
<path d="M298.2 99.1h7.2v.3h-7.2zM314.9 105.3h7.2v.3h-7.2z" fill="none" stroke="#fff" stroke-width=".26"/>
<!-- layer: ROOFPLAN NEW -->
<g fill="none" stroke="#000" stroke-width=".26">
<path d="M313.1 75v1.8M313.1 78.7v10.2M321 62.9h-7.9v10.2M322.9 62.9h1.8M326.6 62.9h8v5.5M334.6 70.3v1.8M334.6 74v9.4M334.6 85.3v1.8M334.6 89v9.4M315.7 109.4h6.6M324.2 109.4h1.9M334.6 104v5.4h-6.7"/>
<path d="M334.6 100.3v1.8"/>
</g>
<!-- layer: DIMENSION -->
<g fill="none" stroke="#000" stroke-width=".26">
<path d="M273.8 38.1v16M313.3 38.1v16M271.8 50.1h43.5M271.8 42.1h43.5M275.3 46.1v8M276.2 46.1v8M297.5 46.1v8M298.2 46.1v8M312.9 46.1v8M398.8 53.8h8M402.8 51.7v100.9M357.8 91.2h16"/>
<path d="M357.8 90.2h16M357.8 88.7h24M361.8 86.8v26.8M369.8 86.8v26.8M377.8 86.8v26.8M389.8 93.6h8M389.8 92.7h8M393.8 90.7v20.5M357.8 111.2h16M357.8 111.6h24M357.8 100.4h8M357.8 101.1h8"/>
<path d="M389.8 106.8h8M389.8 109.3h8M289.9 139.4v7.4M312.7 139.4v7.4M287.9 143.4h26.8M398.8 150.6h8"/>
</g>
<!-- layer: 0 -->
<g fill="#000" stroke="#000" stroke-width=".26">
<path d="M272.7 51l.2 .2 1.8-2.2zM274.7 49l.2 .2-2 2z"/>
<path d="M274.2 51l.2 .2 1.8-2.2zM276.2 49l.2 .2-2 2z"/>
<path d="M274.7 41l-1.8 2.2 2-2zM274.7 41l-1.8 2.2-.2-.2z"/>
<path d="M276.2 49l-1.8 2.2 2-2zM276.2 49l-1.8 2.2-.2-.2z"/>
<path d="M277.1 49l-1.8 2.2 2-2zM277.1 49l-1.8 2.2-.2-.2z"/>
<path d="M277.1 49l-1.8 2.2 2-2zM277.1 49l-1.8 2.2-.2-.2z"/>
<path d="M298.4 49l-2 2 .2 .2zM298.4 49l.2 .2-2 2z"/>
<path d="M298.4 49l-2 2 .2 .2zM298.4 49l.2 .2-2 2z"/>
<path d="M299 49l-1.7 2.2 2-2zM299 49l-1.7 2.2-.2-.2z"/>
<path d="M299 49l-1.7 2.2 2-2zM299 49l-1.7 2.2-.2-.2z"/>
<path d="M313.8 49l-2 2 .2 .2zM313.8 49l.2 .2-2 2z"/>
<path d="M313.8 49l-2 2 .2 .2zM313.8 49l.2 .2-2 2z"/>
<path d="M312.2 43l.2 .2 1.8-2.2zM314.2 41l.2 .2-2 2z"/>
<path d="M314.2 49l-1.8 2.2 2-2zM314.2 49l-1.8 2.2-.2-.2z"/>
<path d="M401.7 52.8l2 2.1 .2-.3zM401.7 52.8l.2-.2 2 2z"/>
<path d="M360.7 87.9l2.2 1.8-2-2.1zM360.7 87.9l2.2 1.8-.2 .2z"/>
<path d="M360.9 89.1l-.2 .3 2.2 1.7zM360.7 89.4l2.2 1.7-.2 .2z"/>
<path d="M360.7 99.6l2.2 1.7-2-2zM360.7 99.6l2.2 1.7-.2 .3z"/>
<path d="M360.7 99.6l2.2 1.7-2-2zM360.7 99.6l2.2 1.7-.2 .3z"/>
<path d="M360.7 89.4l2 1.9 .2-.2zM360.7 89.4l.2-.3 2 2z"/>
<path d="M360.7 90.2l2 2.1 .2-.3zM360.7 90.2l.2-.2 2 2z"/>
<path d="M360.7 90.2l2 2.1 .2-.3zM360.7 90.2l.2-.2 2 2z"/>
<path d="M368.9 89.1l-.2 .3 2.2 1.7zM368.7 89.4l2.2 1.7-.2 .2z"/>
<path d="M368.9 87.6l-.2 .3 2.2 1.8zM368.7 87.9l2.2 1.8-.2 .2z"/>
<path d="M368.7 90.2l2 2.1 .2-.3zM368.7 90.2l.2-.2 2 2z"/>
<path d="M368.7 90.2l2 2.1 .2-.3zM368.7 90.2l.2-.2 2 2z"/>
<path d="M368.7 89.4l2 1.9 .2-.2zM368.7 89.4l.2-.3 2 2z"/>
<path d="M376.7 87.9l2 2 .2-.2zM376.7 87.9l.2-.3 2 2.1z"/>
<path d="M392.9 91.6l-.2 .2 2.2 1.8zM392.7 91.8l2.2 1.8-.2 .2z"/>
<path d="M392.7 92.7l2 2 .2-.2zM392.7 92.7l.2-.2 2 2z"/>
<path d="M392.7 92.7l2 2 .2-.2zM392.7 92.7l.2-.2 2 2z"/>
<path d="M360.9 110l-.2 .3 2.2 1.7zM360.7 110.3l2.2 1.7-.2 .3z"/>
<path d="M360.9 110l-.2 .3 2.2 1.7zM360.7 110.3l2.2 1.7-.2 .3z"/>
<path d="M360.7 100.3l2 1.9 .2-.2zM360.7 100.3l.2-.3 2 2z"/>
<path d="M360.7 100.3l2 1.9 .2-.2zM360.7 100.3l.2-.3 2 2z"/>
<path d="M360.7 110.7l2 2 .2-.2zM360.7 110.7l.2-.3 2 2.1z"/>
<path d="M368.7 110.3l2.2 1.7-2-2zM368.7 110.3l2.2 1.7-.2 .3z"/>
<path d="M368.7 110.3l2.2 1.7-2-2zM368.7 110.3l2.2 1.7-.2 .3z"/>
<path d="M368.7 110.7l2 2 .2-.2zM368.7 110.7l.2-.3 2 2.1z"/>
<path d="M376.9 110.4l-.2 .3 2.2 1.8zM376.7 110.7l2.2 1.8-.2 .2z"/>
<path d="M392.9 105.7l-.2 .2 2.2 1.8zM392.7 105.9l2.2 1.8-.2 .2z"/>
<path d="M392.9 108.2l-.2 .2 2.2 1.7zM392.7 108.4l2.2 1.7-.2 .3z"/>
<path d="M392.7 105.9l2 2 .2-.2zM392.7 105.9l.2-.2 2 2z"/>
<path d="M290.8 142.3l-1.8 2.2 2-2zM290.8 142.3l-1.8 2.2-.2-.2z"/>
<path d="M311.6 144.3l.2 .2 1.7-2.2zM313.5 142.3l.3 .2-2 2z"/>
<path d="M401.9 149.5l-.2 .2 2.2 1.8zM401.7 149.7l2.2 1.8-.2 .2z"/>
</g>
<!-- layer: SECTION POINT -->
<g fill="#000" stroke="#000" stroke-width=".26">
<path d="M297.2 18.9l1.7-1.7v3.3zM299.7 16.4l-.3 .5zM300.1 16l.4-.4zM299.7 21.3l.4 .4zM300.1 21.7l.4 .4zM298.9 266.8v3.3l-1.7-1.7zM299.4 270.4l.3 .5zM300.1 265.6l-.4 .4zM300.1 265.6l.4-.4zM300.1 271.3l.4 .4z"/>
<path d="M298.9 17.2v1.4zM299 17.1l-.1 1.5z"/>
<path d="M298.9 19.1v1.4zM299 19.7v.9z"/>
<path d="M299 17.1v.9l.2-1.1zM299.2 16.9l-.2 1.1z"/>
<path d="M299 19.7v.9l.2-.4zM299.2 20.2v.6l-.2-.2z"/>
<path d="M299.4 16.7l-.2 .2v.6zM299.4 16.7l-.2 .8z"/>
<path d="M299.7 16.4l-.3 .5zM299.7 16.4l.4-.4z"/>
<path d="M300.9 15.2l-.4 .5zM300.9 15.2v.2l-.4 .3z"/>
<path d="M300.9 15.2v.2l.5-.7zM301.4 14.7v.5l-.5 .2z"/>
<path d="M301.4 14.7v.5l.5-1zM301.9 14.2v.8l-.5 .2z"/>
<path d="M301.9 14.2v.8l.5-1.3zM302.4 13.7v1.2l-.5 .1z"/>
<path d="M302.9 13.2l-.5 .5v1.2zM302.9 13.2v1.7h-.5z"/>
<path d="M299.2 20.2v.6h.2zM299.2 20.8h.2v.2z"/>
<path d="M299.4 20.8l.3 .5zM299.4 21l.3 .3z"/>
<path d="M300.5 22l.4 .3zM300.5 22.1l.4 .2v.2z"/>
<path d="M300.9 22.3v.2l.5 .1zM300.9 22.5l.5 .1v.4z"/>
<path d="M301.4 22.6v.4l.5-.3zM301.4 23l.5-.3v.8z"/>
<path d="M301.9 22.7v.8l.5-.7zM302.4 22.8v1.2l-.5-.5z"/>
<path d="M302.4 22.8v1.2l.5-1.1zM302.9 22.9v1.6l-.5-.5z"/>
<path d="M298.9 268.7l.1 1.5zM298.9 268.7l.1 1.5z"/>
<path d="M298.9 266.8v1.4zM298.9 266.8l.1 .8z"/>
<path d="M299 269.3l.2 1.1-.2-.2zM299 269.3l.2 1.1z"/>
<path d="M299 266.7l.2 .4-.2 .5zM299 266.7l.2 .4v-.6z"/>
<path d="M299.2 269.8l.2 .8-.2-.2zM299.2 269.8l.2 .8z"/>
<path d="M299.2 266.5h.2l-.2 .6zM299.4 266.3l-.2 .2h.2z"/>
<path d="M299.4 270.4l.3 .5zM299.7 270.8l.4 .5z"/>
<path d="M299.4 266.3l.3-.3-.3 .5zM299.4 266.3l.3-.3z"/>
<path d="M300.5 271.6l.4 .5zM300.5 271.6l.4 .5v-.2z"/>
<path d="M300.5 265.2l.4-.2zM300.9 264.8l-.4 .4 .4-.2z"/>
<path d="M300.9 271.9l.5 .7zM300.9 271.9l.5 .7v-.5z"/>
<path d="M300.9 264.8l.5-.1-.5 .3zM300.9 264.8l.5-.1v-.4z"/>
<path d="M301.4 272.1l.5 1-.5-.5zM301.4 272.1l.5 1v-.8z"/>
<path d="M301.4 264.3l.5 .3-.5 .1zM301.4 264.3l.5 .3v-.8z"/>
<path d="M301.9 272.3l.5 1.3-.5-.5zM301.9 272.3l.5 1.3v-1.2z"/>
<path d="M301.9 263.8l.5 .7-.5 .1zM301.9 263.8l.5 .7v-1.2z"/>
<path d="M302.4 272.4l.5 1.7-.5-.5zM302.4 272.4l.5 1.7v-1.6z"/>
<path d="M302.4 263.3l.5 1.1-.5 .1zM302.4 263.3l.5 1.1v-1.6z"/>
</g>
<g fill="none" stroke="#000" stroke-width=".26">
<path d="M302.9 14.9v-1.7l-5.7 5.7 5.7 5.6M302.9 22.9v11.7M302.9 252.7v11.7M302.9 262.8l-5.7 5.6 5.7 5.7v-1.6"/>
<circle cx="302.9" cy="18.9" r="4"/>
<circle cx="302.9" cy="268.4" r="4"/>
</g>
<!-- layer: BORDER -->
<g fill="#000" stroke="#000" stroke-width=".26">
<path d="M390.9 23l7.4 3.1-.1 .3zM390.9 22.9l7.4 3.2z"/>
<path d="M390.9 23l-.1 .3 7.4 3.1zM390.8 23.3l7.3 3.2z"/>
</g>
<!-- layer: TEXT -->
<g fill="none" stroke="#000" stroke-width=".26">
<circle cx="306.8" cy="94.5" r="2.51"/>
<circle cx="321.7" cy="80.8" r="2.51"/>
<circle cx="285.5" cy="123.6" r="2.51"/>
</g>
<text font-size="7.5" x="28" y="268.1">Ground Floor Plan</text>
<g font-size="4.5">
<text x="23.8" y="18.5">Legend</text>
<text x="301.2" y="20.5">A</text>
<text x="177.3" y="44.7">Pergola</text>
<text x="238.4" y="45.1">Terrace</text>
<text x="324.1" y="84.9">Ldy</text>
<text x="238.2" y="96.2">Courtyard</text>
<text x="165.5" y="120.5">Shower</text>
<text x="165.4" y="131.1">Ensuite</text>
<text x="193.2" y="131.1">Kitchen</text>
<text x="238.1" y="131.1">Family</text>
<text x="284.1" y="131.2">Sitting Room</text>
<text x="237.8" y="165.3">Hall</text>
<text x="290" y="165.3">Bathroom</text>
<text x="172.4" y="189.5">Bedroom 1</text>
<text x="209.5" y="189.5">Entry</text>
<text x="238.4" y="189.5">Lounge</text>
<text x="284" y="189.5">Bedroom 2</text>
<text x="172.7" y="224.1">Sunroom</text>
<text x="238.3" y="224.1">Balcony</text>
<text x="301.2" y="269.7">A</text>
<text x="28.2" y="283.7">MR J &amp; MRS T GALEA</text>
<text x="143.2" y="283.6">6 DUDLEY STREET, RANDWICK NSW 2031</text>
<text x="293.2" y="283.9">1:100</text>
<text x="322.3" y="283.9">4OF 10</text>
<text x="354.2" y="283.8">7515/</text>
<text x="377.2" y="283.7">F</text>
</g>
<g font-size="2.6">
<text x="30.6" y="28.6">EF</text>
<text x="399.8" y="27.4">T.N.</text>
<text x="31" y="35.8">HL</text>
<text x="45.7" y="30.1">Exhaust Fan</text>
<text x="336.3" y="35.2">T</text>
<text x="45.7" y="37.1">Heater/Light</text>
<text x="290" y="41">3950</text>
<text x="317.8" y="37.3">Line of existing</text>
<text x="317.9" y="40.2">external face</text>
<text x="397.6" y="36.2">M.N.</text>
<text x="29.6" y="44.5">HWU</text>
<text x="45.7" y="47.5">Hot Water Unit</text>
<text x="45.8" y="44.6">Wall Mounted</text>
<text x="267.5" y="49">150</text>
<text x="277.3" y="49">90</text>
<text x="283.3" y="49">2130</text>
<text x="293.5" y="49">70</text>
<text x="300.5" y="48.6">1475</text>
<text x="309.3" y="49">35</text>
<text x="33" y="58">C</text>
<text x="45.7" y="54.9">Remove and/or</text>
<text x="45.7" y="57.8">reposition cistern in</text>
<text x="45.7" y="60.8">roof space (By Owner)</text>
<text x="30.9" y="66.8">WL</text>
<text x="45.8" y="67.5">Wall Light</text>
<text x="316.2" y="71.8">Close in door</text>
<text x="32.3" y="76.5">G</text>
<text x="45.8" y="76.4">Gully</text>
<text x="316.2" y="77.7">door opening</text>
<text x="316.2" y="74.8">&amp; create new</text>
<text x="33.5" y="83.2">T</text>
<text x="273.7" y="78.3">Remove concrete</text>
<text x="273.8" y="81.3">paving to stair</text>
<text x="320.8" y="81.7">2</text>
<text x="45.8" y="84.9">Garden Tap</text>
<text x="273.7" y="87.1">new concrete slab</text>
<text x="273.8" y="84.2">extension area for</text>
<text x="315.8" y="84.9">820</text>
<text x="316.3" y="88.8">Replace</text>
<text x="360.7" y="88" transform="rotate(-90 360.7 88)">150</text>
<text x="368.2" y="87.9" transform="rotate(-90 368.2 87.9)">150</text>
<text x="33.3" y="92">MH</text>
<text x="45.7" y="91.6">Manhole</text>
<text x="287.6" y="94">Storage</text>
<text x="304.2" y="91.6">820</text>
<text x="305.9" y="95.3">3</text>
<text x="316.4" y="91.7">ceiling</text>
<text x="316.5" y="95.6">Create new</text>
<text x="357.5" y="92.5" transform="rotate(-90 357.5 92.5)">90</text>
<text x="368.6" y="94.9" transform="rotate(-90 368.6 94.9)">90</text>
<text x="389.1" y="94.9" transform="rotate(-90 389.1 94.9)">90</text>
<text x="26.8" y="98.8">T.V.</text>
<text x="45.8" y="100.6">Owner to relocate</text>
<text x="45.9" y="97.6">TV Antenna -</text>
<text x="214.9" y="99">Retain roof o/hang</text>
<text x="240.8" y="101.9">Line of S/Well</text>
<text x="290.8" y="97">Cup'd</text>
<text x="298.8" y="98.4">720</text>
<text x="316.5" y="98.5">door opening</text>
<text x="337.8" y="100.4">UP</text>
<text x="360.7" y="98.4" transform="rotate(-90 360.7 98.4)">930</text>
<text x="45.8" y="103.5">as required</text>
<text x="177.1" y="102.3">New draining stack</text>
<text x="177.1" y="105.2">if possible.</text>
<text x="240.9" y="104.9">bulkhead over</text>
<text x="299" y="103.9">Stairwell</text>
<text x="316.2" y="104.6">720</text>
<text x="323" y="102.6">Entry</text>
<text x="357.3" y="102.6" transform="rotate(-90 357.3 102.6)">70</text>
<text x="368.8" y="104.7" transform="rotate(-90 368.8 104.7)">2000</text>
<text x="376.7" y="103.7" transform="rotate(-90 376.7 103.7)">2280</text>
<text x="392.7" y="104" transform="rotate(-90 392.7 104)">1320</text>
<text x="401.8" y="105.7" transform="rotate(-90 401.8 105.7)">9686</text>
<text x="30.9" y="110.7">MB</text>
<text x="45.7" y="112.2">Electrical Meter Box</text>
<text x="158.5" y="113.9">DP</text>
<text x="198.5" y="110.4">T&amp;G</text>
<text x="298.8" y="108.5">Up</text>
<text x="305.2" y="108.9">s</text>
<text x="316.5" y="112.7">DP</text>
<text x="324.9" y="113.6">G</text>
<text x="360.8" y="110" transform="rotate(-90 360.8 110)">1000</text>
<text x="32.5" y="119.7">DP</text>
<text x="240.9" y="118.3">Batten of line brick</text>
<text x="290.8" y="117.9">Demolish wall</text>
<text x="321.3" y="119.9">New D.P. with</text>
<text x="360.7" y="115.2" transform="rotate(-90 360.7 115.2)">40</text>
<text x="368.3" y="115.5" transform="rotate(-90 368.3 115.5)">40</text>
<text x="391.8" y="119.2" transform="rotate(-90 391.8 119.2)">Existing</text>
<text x="45.7" y="120.4">Downpipe</text>
<text x="240.9" y="121.2">walls in new S/well</text>
<text x="284.6" y="124.4">1</text>
<text x="290.8" y="120.8">(By Owner)</text>
<text x="321.3" y="122.9">Rainhead into</text>
<text x="321.4" y="125.8">existing upturn</text>
<text x="365.5" y="122">Line of existing</text>
<text x="365.6" y="125">external face</text>
<text x="36" y="127.4">s</text>
<text x="45.6" y="127.8">Smoke Detector</text>
<text x="279.9" y="127.7" transform="rotate(-90 279.9 127.7)">Robe</text>
<text x="169.6" y="136">HL</text>
<text x="189.4" y="132.7">EF</text>
<text x="283.9" y="135.9">Remove Robe</text>
<text x="321.3" y="132.8">New draining stack</text>
<text x="321.4" y="135.7">if possible.</text>
<text x="178.1" y="142.4">C</text>
<text x="297.7" y="142.4">2280</text>
<text x="176.1" y="146.9">MH</text>
<text x="320.6" y="146.2">T</text>
<text x="346.1" y="149.5">New draining stack</text>
<text x="346.1" y="152.4">if possible.</text>
<text x="295" y="159.2">HL</text>
<text x="320.3" y="158">G</text>
<text x="121.3" y="162.5">Line of Proposed</text>
<text x="121.3" y="165.4">First Floor over</text>
<text x="247.5" y="164.1">s</text>
<text x="121.4" y="168.3">shown dotted.</text>
<text x="208.1" y="173.7">T.V.</text>
<text x="154.2" y="178.2">MB</text>
<text x="297.3" y="174.8">Robe</text>
<text x="154.7" y="186.6">HWU</text>
<text x="129.8" y="195.4">26 CAS</text>
<text x="129.8" y="192.5">New Rinnai</text>
<text x="202.3" y="193.5" transform="rotate(-90 202.3 193.5)">Robe</text>
<text x="129.8" y="198.3">HWU</text>
<text x="316.5" y="209.1">DP</text>
<text x="159.1" y="213">DP</text>
<text x="226.1" y="214.9">WL</text>
<text x="309.7" y="219.2">DN</text>
<text x="127.4" y="233.9">Elec. POA to</text>
<text x="275.4" y="228.6">Line of F/Floor</text>
<text x="275.4" y="231.5">balcony over.</text>
<text x="127.4" y="236.8">remain</text>
<text x="315.2" y="268.3">Line of Lower</text>
<text x="315.3" y="271.3">Ground Floor under</text>
<text x="315.3" y="274.2">shown dashed</text>
<text x="19.6" y="283.8">FOR:</text>
<text x="137.2" y="283.6">AT:</text>
<text x="282.9" y="283.9">SCALE:</text>
<text x="311.5" y="283.9">SHEET:</text>
<text x="340.7" y="283.9">JOB NO:</text>
<text x="367.1" y="283.8">13</text>
</g>
<g font-size="2.2">
<text x="276.3" y="93.5">10</text>
<text x="282.3" y="93.5">11</text>
<text x="276.9" y="99.5">9</text>
<text x="276.9" y="104.3">8</text>
<text x="276.8" y="110.3">7</text>
<text x="283" y="110.4">6</text>
<text x="286.8" y="110.4">5</text>
<text x="288.9" y="110.3">4</text>
<text x="291.4" y="110.3">3</text>
<text x="293.8" y="110.3">2</text>
<text x="296.2" y="110.3">1</text>
</g>
</svg>
